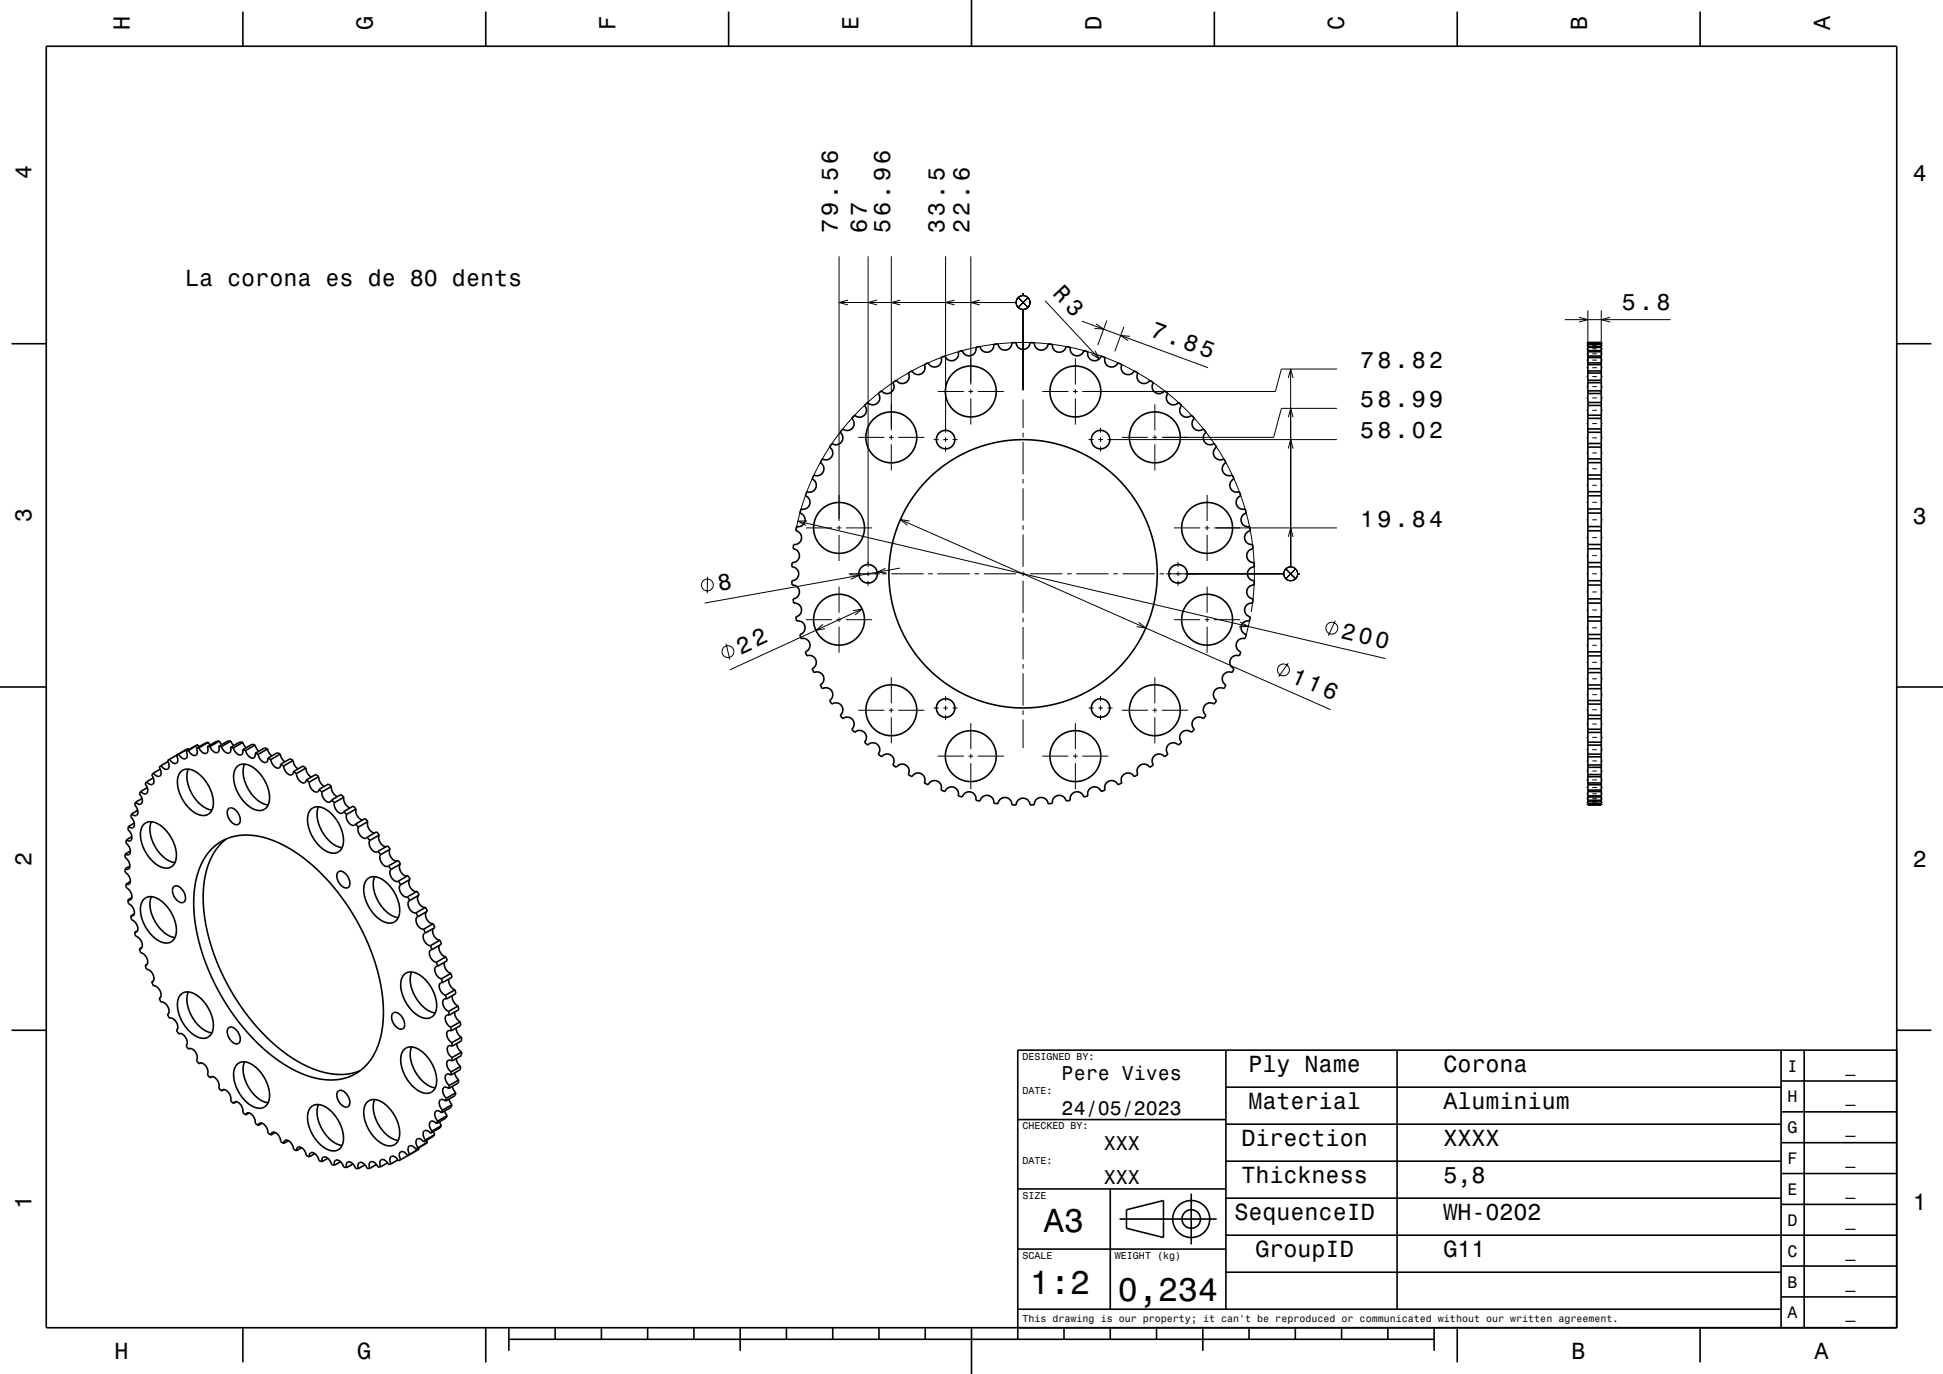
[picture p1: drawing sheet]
<svg xmlns="http://www.w3.org/2000/svg" width="420mm" height="297mm" viewBox="0 0 420 297" stroke-linecap="round" stroke-linejoin="round" font-family="sans-serif">
<g fill="none" stroke="#000" stroke-width=".22">
<path d="M181.4 55.4v57.2M187.6 55.4v67.1M192.7 55.4v37.6M204.4 55.4v38.1M209.8 55.4v27.7M181.4 65.4h38.3M183.3 64.9l-1.9 .5 1.9 .5M189.6 64.9l-2 .5 2 .5M194.6 64.9l-1.9 .5 1.9 .5M206.3 64.9l-1.9 .5 1.9 .5M211.8 64.9l-2 .5 2 .5M220.1 64.3l2.1 2.2"/>
<path d="M221.1 63.4v.5M221.1 66.9v17.4M222.2 64.3l-2.1 2.2M225.9 65l11.7 12.6M232.5 77.5v5.6M233.9 69.4l27.2 10.1M236.7 75.8l.9 1.8-1.7-1.1M236.9 70l1.7 1.2-2-.2M239.3 69.3l-2 5.3M242.9 70.6l-1.9 5.4M244.2 72.7l-2-.2 1.7 1.2M279 79.8v42.7"/>
<path d="M289 79.8h-12l-1.3 4.8h-41.7M338.2 69.1h22.9M341.3 68.6l1.9 .5-1.9 .5M342.9 74.2h.3M342.9 74.6h.3M342.9 75.4h.3M342.9 76.5h.3M342.9 77.8h.3M342.9 79.5h.3M343.2 67.1v11.5M344.2 74.2h1M344.2 74.6h1"/>
<path d="M344.2 75.4h1M344.2 76.5h1M344.2 77.8h1M344.2 79.5h1M346.1 67.1v11.5M346.2 74.2h.2M346.2 74.6h.2M346.2 75.4h.2M346.2 76.5h.2M346.2 77.8h.2M346.2 79.5h.2M348.1 68.6l-2 .5 2 .5"/>
<path d="M185.5 94.5h5.7M192.2 94.5h1M192.7 94v1M192.7 96v5.7M194.2 94.5h5.6M201.8 95h1.1M202.7 84.6h5.7M203.9 95h1M204.4 94.5v1M204.4 96.5v1.1M205.9 95h1.1M209.3 84.6h1.1"/>
<path d="M209.8 84.1v1M209.8 86.1v5.7M211.3 84.6h5.7M221.1 86.3v6.2M221.1 93.5v1M221.1 95.5v7M225.3 84.6h5.7M232 84.6h1M232.5 84.1v1M232.5 86.1v5.7M235.3 95h1.1M237.4 95h1"/>
<path d="M237.9 92.4v1.1M237.9 94.5v1M237.9 96.5v1.1M239.4 95h49.6M242.5 94.5h5.6M249.1 94.5h1M249.6 87.4v5.6M249.6 94v1M249.6 96v5.7M278.5 97l.5-2 .5 2M278.5 90.2l.5-1.9 .5 1.9M278.5 81.7l.5-1.9 .5 1.9"/>
<path d="M289 88.3h-12l-1.7 6.2h-24.2M342.9 81.4h.3M342.9 83.6h.3M342.9 86h.3M342.9 88.7h.3M342.9 91.6h.3M342.9 94.6h.3M342.9 97.9h.3M344.2 81.4h1M344.2 83.6h1M344.2 86h1M344.2 88.7h1"/>
<path d="M344.2 91.6h1M344.2 94.6h1M344.2 97.9h1M346.2 81.4h.2M346.2 83.6h.2M346.2 86h.2M346.2 88.7h.2M346.2 91.6h.2M346.2 94.6h.2M346.2 97.9h.2M172 114.6l1.3-5 1.6-4.4 2-4.4 2.3-4.1 3.1-4.2 3-3.4 3.5-3.2 3.8-2.9 4.2-2.6 4.5-2.3 4.7-1.7 4.8-1.3 4.9-.8 5-.3 5.3 .3 4.2 .6 4.8 1.1 4.8 1.6 4.3 2 4.1 2.4 3.9 2.7 3.5 3.1 3.3 3.5 3.1 3.9 2.7 4.2 2.2 4.5 1.8 4.7 1.3 4.5 .8 5 .3 5-.1 5-.5 4.2M172.5 112.6l127 29.7"/>
<path d="M174.2 114.1h5.7M174.5 112.6h-2l1.7 1M180.9 114.1h1M181.4 113.6v1M181.4 115.6v5.7M182.9 114.1h5.6M194.6 112.3l93 41.1M196.6 112.6l-2-.3 1.6 1.3M221.1 103.5v1M221.1 105.5v7M221.1 113.5v1M221.1 115.5v7"/>
<path d="M253.8 114.1h5.6M260.4 114.1h1M260.9 107v5.6M260.9 113.6v1M260.9 115.6v5.7M262.4 114.1h26.6M278.5 116l.5-1.9 .5 1.9M342.9 101.3h.3M342.9 104.9h.3M342.9 108.6h.3M342.9 112.4h.3M342.9 116.2h.3"/>
<path d="M344.2 101.3h1M344.2 104.9h1M344.2 108.6h1M344.2 112.4h1M344.2 116.2h1M346.2 101.3h.2M346.2 104.9h.2M346.2 108.6h.2M346.2 112.4h.2M346.2 116.2h.2M152.9 124.7v3.5M156.9 139.1l.9 3.5"/>
<path d="M174.2 133.9h5.7M177.9 135l-1.5 1.2 1.9-.3M180.9 133.9h1M181.4 126.8v5.7M181.4 133.5v1M181.4 135.5v5.6M182.9 133.9h5.6M183.5 124h6.7M183.7 124.2l2 .2-1.8 .8M184.4 132l2-.3-1.6 1.2M186.4 131.7l-28.6 13.1M187.6 123.5v1"/>
<path d="M187.6 125.5v1.1M190.7 124h1M191.4 122.8l-1.8 .9 2 .1M192.7 124h7M194.5 122.8l-42.2 7.6M200.6 124h1.1M202.6 124h7M210.7 124h.9M212.7 124h7M220.7 124h1M221.1 123.5v1M221.1 125.5v7"/>
<path d="M221.1 133.5v1M221.1 135.5v7M222.7 124h7M230.6 124h1.1M232.6 124h7M240.7 124h.9M242.7 124h7M246.1 134.5l1.6 1.3-2-.4M250.7 124h1M252 124h25.5M253.8 133.9h5.6M254.6 121.4v1.1"/>
<path d="M254.6 123.5v1M254.6 125.5v1.1M260.4 133.9h1M260.9 126.8v5.7M260.9 133.5v1M260.9 135.5v5.6M262.4 133.9h5.7M268.1 134.5l1.7 .9-2 .1M270.1 134.2l-.8 3.2M277.9 123l2.2 2.1M280.1 123l-2.2 2.1M280.5 124h.5"/>
<path d="M288.6 134.2l-1.5 3.2M342.9 124h.3M342.9 120.1h.3M342.9 128h.3M342.9 131.9h.3M342.9 135.7h.3M342.9 139.5h.3M344.2 124h1M344.2 120.1h1M344.2 128h1M344.2 131.9h1M344.2 135.7h1"/>
<path d="M344.2 139.5h1M346.2 124h.2M346.2 120.1h.2M346.2 128h.2M346.2 131.9h.2M346.2 135.7h.2M346.2 139.5h.2M185.5 153.5h5.7M192.2 153.5h1M192.7 146.4v5.6M192.7 153v1M192.7 155v5.7"/>
<path d="M194.2 153.5h5.6M201.8 153h1.1M203.9 153h1M204.4 150.4v1.1M204.4 152.5v1M204.4 154.5v1.1M205.9 153h1.1M209.8 156.3v5.6M221.1 143.5v1M221.1 145.5v7M221.1 153.5v1M221.1 155.5v6.2"/>
<path d="M232.5 156.3v5.6M235.3 153h1.1M237.4 153h1M237.9 150.4v1.1M237.9 152.5v1M237.9 154.5v1.1M239.4 153h1.1M242.5 153.5h5.6M249.1 153.5h1M249.6 146.4v5.6M249.6 153v1M249.6 155v5.7"/>
<path d="M251.1 153.5h5.7M278.5 143.3l-2.1 3M342.9 143.2h.3M342.9 146.7h.3M342.9 150.2h.3M342.9 153.4h.3M342.9 156.5h.3M342.9 159.4h.3M344.2 143.2h1M344.2 146.7h1M344.2 150.2h1M344.2 153.4h1"/>
<path d="M344.2 156.5h1M344.2 159.4h1M346.2 143.2h.2M346.2 146.7h.2M346.2 150.2h.2M346.2 153.4h.2M346.2 156.5h.2M346.2 159.4h.2M202.7 163.4h5.7M209.3 163.4h1.1M209.8 162.9v1M209.8 164.9v5.7"/>
<path d="M211.3 163.4h5.7M225.3 163.4h5.7M232 163.4h1M232.5 162.9v1M232.5 164.9v5.7M234 163.4h5.6M342.9 162.1h.3M342.9 164.5h.3M342.9 166.7h.3M342.9 168.6h.3M342.9 170.2h.3M342.9 171.6h.3"/>
<path d="M342.9 172.6h.3M342.9 173.4h.3M342.9 173.9h.3M344.2 162.1h1M344.2 164.5h1M344.2 166.7h1M344.2 168.6h1M344.2 170.2h1M344.2 171.6h1M344.2 172.6h1M344.2 173.4h1M344.2 173.9h1"/>
<path d="M346.2 162.1h.2M346.2 164.5h.2M346.2 166.7h.2M346.2 168.6h.2M346.2 170.2h.2M346.2 171.6h.2M346.2 172.6h.2M346.2 173.4h.2M346.2 173.9h.2"/>
<circle cx="221.2" cy="65.4" r="1.5"/>
<circle cx="152.9" cy="126.4" r="1.28"/>
<circle cx="279" cy="124" r="1.5"/>
<circle cx="287.9" cy="135.8" r="1.28"/>
<circle cx="157.4" cy="140.9" r="1.28"/>
<circle cx="277.4" cy="144.8" r="1.28"/>
</g>
<g fill="none" stroke="#000" stroke-width=".35">
<path d="M10 10h400v277h-400zM52.5 2.5v7.5M105 2.5v7.5M157.5 2.5v7.5M210 0v10M262.5 2.5v7.5M315 2.5v7.5M367.5 2.5v7.5M2.5 74.3h7.5M343.2 74.1h2.9v99.9h-2.9zM343.2 78.8h2.9M343.2 78.4h2.9"/>
<path d="M343.2 77.3h2.9M343.2 77h2.9M343.2 75.8h2.9M343.2 76h2.9M343.2 74.9h2.9M343.2 75.1h2.9M343.2 74.4h2.9M343.2 74.3h2.9M343.2 74.1h2.9M410 74.3h7.5M184.7 89.8a1.5 1.5 0 0 0 2.2-.1 1.5 1.5 0 0 0 0-2.1l.7-.6a1.5 1.5 0 0 0 2.1 .2 1.5 1.5 0 0 0 .1-2.1l.8-.6a1.5 1.5 0 0 0 2 .3 1.5 1.5 0 0 0 .4-2.1l.8-.5a1.5 1.5 0 0 0 2 .5 1.5 1.5 0 0 0 .5-2.1l.8-.4a1.5 1.5 0 0 0 2 .6 1.5 1.5 0 0 0 .7-2l.8-.4a1.5 1.5 0 0 0 2 .8 1.5 1.5 0 0 0 .8-1.9l.9-.3a1.5 1.5 0 0 0 1.9 .9 1.5 1.5 0 0 0 .9-1.9l.9-.2a1.5 1.5 0 0 0 1.8 1.1 1.5 1.5 0 0 0 1.1-1.8l1-.2a1.5 1.5 0 0 0 1.7 1.2 1.5 1.5 0 0 0 1.2-1.7l.9-.1a1.5 1.5 0 0 0 1.6 1.4 1.5 1.5 0 0 0 1.4-1.6h1a1.5 1.5 0 0 0 1.4 1.4 1.5 1.5 0 0 0 1.5-1.4h1a1.5 1.5 0 0 0 1.4 1.6 1.5 1.5 0 0 0 1.6-1.4l.9 .1a1.5 1.5 0 0 0 1.2 1.7 1.5 1.5 0 0 0 1.7-1.2l1 .2a1.5 1.5 0 0 0 1.1 1.8 1.5 1.5 0 0 0 1.8-1.1l.9 .2a1.5 1.5 0 0 0 .9 1.9 1.5 1.5 0 0 0 1.9-.9l.9 .3a1.5 1.5 0 0 0 .8 1.9 1.5 1.5 0 0 0 2-.8l.8 .4a1.5 1.5 0 0 0 .7 2 1.5 1.5 0 0 0 2-.6l.8 .4a1.5 1.5 0 0 0 .5 2.1 1.5 1.5 0 0 0 2-.5l.8 .5a1.5 1.5 0 0 0 .4 2.1 1.5 1.5 0 0 0 2-.3l.8 .6a1.5 1.5 0 0 0 .1 2.1 1.5 1.5 0 0 0 2.1-.2l.7 .6a1.5 1.5 0 0 0 0 2.1 1.5 1.5 0 0 0 2.1 .1l.7 .6a1.5 1.5 0 0 0-.2 2.1 1.5 1.5 0 0 0 2.1 .2l.6 .7a1.5 1.5 0 0 0-.3 2.1 1.5 1.5 0 0 0 2.1 .4l.5 .7a1.5 1.5 0 0 0-.5 2.1 1.5 1.5 0 0 0 2 .5l.5 .8a1.5 1.5 0 0 0-.6 2 1.5 1.5 0 0 0 2 .7l.3 .8a1.5 1.5 0 0 0-.7 2 1.5 1.5 0 0 0 1.9 .8l.3 .9a1.5 1.5 0 0 0-.9 1.8 1.5 1.5 0 0 0 1.8 1l.3 .9a1.5 1.5 0 0 0-1.1 1.8 1.5 1.5 0 0 0 1.8 1.1l.2 .9a1.5 1.5 0 0 0-1.2 1.7 1.5 1.5 0 0 0 1.6 1.3l.2 .9a1.5 1.5 0 0 0-1.4 1.6 1.5 1.5 0 0 0 1.6 1.4v.9a1.5 1.5 0 0 0-1.4 1.5 1.5 1.5 0 0 0 1.4 1.5v1a1.5 1.5 0 0 0-1.6 1.3 1.5 1.5 0 0 0 1.4 1.6l-.2 1a1.5 1.5 0 0 0-1.6 1.2 1.5 1.5 0 0 0 1.2 1.7l-.2 .9a1.5 1.5 0 0 0-1.8 1.2 1.5 1.5 0 0 0 1.1 1.8l-.3 .8a1.5 1.5 0 0 0-1.8 1 1.5 1.5 0 0 0 .9 1.9l-.3 .9a1.5 1.5 0 0 0-1.9 .8 1.5 1.5 0 0 0 .7 1.9l-.3 .9a1.5 1.5 0 0 0-2 .7 1.5 1.5 0 0 0 .6 2l-.5 .8a1.5 1.5 0 0 0-2 .5 1.5 1.5 0 0 0 .5 2l-.5 .8a1.5 1.5 0 0 0-2.1 .3 1.5 1.5 0 0 0 .3 2.1l-.6 .7a1.5 1.5 0 0 0-2.1 .2 1.5 1.5 0 0 0 .2 2.1l-.7 .7a1.5 1.5 0 0 0-2.1 0 1.5 1.5 0 0 0 0 2.1l-.7 .7a1.5 1.5 0 0 0-2.1-.2 1.5 1.5 0 0 0-.1 2.1l-.8 .6a1.5 1.5 0 0 0-2-.3 1.5 1.5 0 0 0-.4 2l-.8 .6a1.5 1.5 0 0 0-2-.5 1.5 1.5 0 0 0-.5 2l-.8 .5a1.5 1.5 0 0 0-2-.7 1.5 1.5 0 0 0-.7 2l-.8 .4a1.5 1.5 0 0 0-2-.8 1.5 1.5 0 0 0-.8 2l-.9 .3a1.5 1.5 0 0 0-1.9-.9 1.5 1.5 0 0 0-.9 1.8l-.9 .3a1.5 1.5 0 0 0-1.8-1.1 1.5 1.5 0 0 0-1.1 1.8l-1 .2a1.5 1.5 0 0 0-1.7-1.3 1.5 1.5 0 0 0-1.2 1.7l-.9 .1a1.5 1.5 0 0 0-1.6-1.3 1.5 1.5 0 0 0-1.4 1.6h-1a1.5 1.5 0 0 0-1.5-1.5 1.5 1.5 0 0 0-1.4 1.5h-1a1.5 1.5 0 0 0-1.4-1.6 1.5 1.5 0 0 0-1.6 1.3l-.9-.1a1.5 1.5 0 0 0-1.2-1.7 1.5 1.5 0 0 0-1.7 1.3l-1-.2a1.5 1.5 0 0 0-1.1-1.8 1.5 1.5 0 0 0-1.8 1.1l-.9-.3a1.5 1.5 0 0 0-.9-1.8 1.5 1.5 0 0 0-1.9 .9l-.9-.3a1.5 1.5 0 0 0-.8-2 1.5 1.5 0 0 0-2 .8l-.8-.4a1.5 1.5 0 0 0-.7-2 1.5 1.5 0 0 0-2 .7l-.8-.5a1.5 1.5 0 0 0-.5-2 1.5 1.5 0 0 0-2 .5l-.8-.6a1.5 1.5 0 0 0-.4-2 1.5 1.5 0 0 0-2 .3l-.8-.6a1.5 1.5 0 0 0-.1-2.1 1.5 1.5 0 0 0-2.1 .2l-.7-.7a1.5 1.5 0 0 0 0-2.1 1.5 1.5 0 0 0-2.2 0l-.6-.7a1.5 1.5 0 0 0 .2-2.1 1.5 1.5 0 0 0-2.1-.2l-.6-.7a1.5 1.5 0 0 0 .3-2.1 1.5 1.5 0 0 0-2.1-.3l-.5-.8a1.5 1.5 0 0 0 .5-2 1.5 1.5 0 0 0-2-.5l-.5-.8a1.5 1.5 0 0 0 .6-2 1.5 1.5 0 0 0-2-.7l-.3-.9a1.5 1.5 0 0 0 .7-1.9 1.5 1.5 0 0 0-1.9-.8l-.3-.9a1.5 1.5 0 0 0 .9-1.9 1.5 1.5 0 0 0-1.8-1l-.3-.8a1.5 1.5 0 0 0 1.1-1.8 1.5 1.5 0 0 0-1.8-1.2l-.2-.9a1.5 1.5 0 0 0 1.2-1.7 1.5 1.5 0 0 0-1.6-1.2l-.2-1a1.5 1.5 0 0 0 1.4-1.6 1.5 1.5 0 0 0-1.6-1.3v-1a1.5 1.5 0 0 0 1.5-1.5 1.5 1.5 0 0 0-1.5-1.5v-.9a1.5 1.5 0 0 0 1.6-1.4 1.5 1.5 0 0 0-1.4-1.6l.2-.9a1.5 1.5 0 0 0 1.6-1.3 1.5 1.5 0 0 0-1.2-1.7l.2-.9a1.5 1.5 0 0 0 1.8-1.1 1.5 1.5 0 0 0-1.1-1.8l.3-.9a1.5 1.5 0 0 0 1.8-1 1.5 1.5 0 0 0-.9-1.8l.3-.9a1.5 1.5 0 0 0 1.9-.8 1.5 1.5 0 0 0-.7-2l.3-.8a1.5 1.5 0 0 0 2-.7 1.5 1.5 0 0 0-.6-2l.5-.8a1.5 1.5 0 0 0 2-.5 1.5 1.5 0 0 0-.5-2.1l.5-.7a1.5 1.5 0 0 0 2.1-.4 1.5 1.5 0 0 0-.3-2.1l.6-.7a1.5 1.5 0 0 0 2.1-.2 1.5 1.5 0 0 0-.2-2.1zM343.2 99.2h2.9"/>
<path d="M343.2 95.9h2.9M343.2 96.6h2.9M343.2 93.4h2.9M343.2 92.7h2.9M343.2 90.4h2.9M343.2 89.8h2.9M343.2 87.6h2.9M343.2 87h2.9M343.2 85.1h2.9M343.2 84.5h2.9M343.2 82.7h2.9M343.2 82.2h2.9"/>
<path d="M343.2 80.6h2.9M343.2 80.2h2.9M343.2 117.7h2.9M343.2 118.6h2.9M343.2 114.7h2.9M343.2 113.8h2.9M343.2 110.9h2.9M343.2 110h2.9M343.2 106.3h2.9M343.2 107.2h2.9M343.2 102.7h2.9M343.2 103.5h2.9"/>
<path d="M343.2 100h2.9M343.2 138h2.9M343.2 137.2h2.9M343.2 133.3h2.9M343.2 134.2h2.9M343.2 129.4h2.9M343.2 130.4h2.9M343.2 126.5h2.9M343.2 125.5h2.9M343.2 122.5h2.9M343.2 121.6h2.9M0 148.5h10"/>
<path d="M343.2 157.6h2.9M343.2 158.3h2.9M343.2 154.6h2.9M343.2 155.3h2.9M343.2 151.4h2.9M343.2 152.2h2.9M343.2 148.1h2.9M343.2 148.9h2.9M343.2 145.4h2.9M343.2 144.5h2.9M343.2 141.8h2.9M343.2 140.9h2.9"/>
<path d="M410 148.5h10M27.8 178.7a.8 .8 0 0 0 .3 1.2 1.16 1.16 0 0 1-.1 1.9l-.7-.2M28.4 175.9l-.1 .7a1.65 1.65 0 0 1 .4 2.3h-.4l-.5-.2M29 177.9l-1.2 .8M29.3 173.4l-.2 .6a1.56 1.56 0 0 1 .3 2.3h-.4l-.6-.4M29.8 175.2l-1.4 .7M30.4 171.1l-.3 .5a1.6 1.6 0 0 1 .4 2.2h-.7l-.5-.4M30.7 172.6l-1.4 .8M31.1 178.1a2.88 2.88 0 0 1 3.8 .5 7.9 7.9 0 0 1 3 7.6 2.28 2.28 0 0 1-3.6 .9 8 8 0 0 1-3.7-8zM31.7 169l-.3 .5a1.3 1.3 0 0 1 0 2.1l-.5-.1-.5-.4M31.8 170.3l-1.4 .8M32.7 177.6a7.5 7.5 0 0 0 2.5 7.5 4.7 4.7 0 0 0 2.6 1.4"/>
<path d="M33.1 168.1l-1.4 .9M33.2 167.1l-.4 .4a1.35 1.35 0 0 1 .1 2.1l-.7-.2-.5-.4M34.6 166.3l-1.4 .8M34.8 165.5l-.4 .4a1.26 1.26 0 0 1-.1 1.9l-.5-.1-.6-.6M36.3 164.6l-1.5 .9M36.6 164.1l-.4 .3a1.28 1.28 0 0 1-.1 1.9 1.4 1.4 0 0 1-1.3-.8M38.1 163.3a1.04 1.04 0 0 1-.3 1.7l-.7-.3-.5-.6M38.6 163l-.5 .3M38.7 162.9l-2.1 1.2M39.1 166.8a2.97 2.97 0 0 1 4 .6 7.9 7.9 0 0 1 2.8 7.4 2.27 2.27 0 0 1-3.6 1 8.1 8.1 0 0 1-3.8-8zM40.2 162.4a1.04 1.04 0 0 1-.3 1.6 1.69 1.69 0 0 1-1.3-1M40.7 161.8l-2.6 1.5"/>
<path d="M40.7 161.8l.1 .2M40.7 161.8l-2.1 1.2M40.7 166.3a7.3 7.3 0 0 0 2.1 7.1 5 5 0 0 0 3 1.7M40.7 162.2l-.5 .2M42.5 161.7a.93 .93 0 0 1-.5 1.6 1.83 1.83 0 0 1-1.3-1.1M42.8 161l.2 .4M42.8 161l-2.6 1.4M42.8 161l-2.1 1.2M43 161.6l-.5 .1M44.8 161.4a.87 .87 0 0 1 .2 .9 .87 .87 0 0 1-.8 .6 2.01 2.01 0 0 1-1.2-1.3M45.1 160.5l.3 .6M45.1 160.5l-.6 .1-2 1.1"/>
<path d="M45.1 160.5l-2.1 1.1M45.4 161.4h-.6M47.3 161.3l.6 .1M47.3 161.3a.8 .8 0 0 1 .1 1 .8 .8 0 0 1-.8 .4 2.14 2.14 0 0 1-1.2-1.3M47.4 160.2l.5 .8M47.4 160.2h-.5l-2.1 1.2M47.4 160.2l-2 1.2M47.9 161.4a1.45 1.45 0 0 0 1.8 1.3l.2-.5-.1-.6M49.4 174.8l.1-.1a2.1 2.1 0 0 1 2.4 2 1.04 1.04 0 0 1-.8 1.6 2.66 2.66 0 0 1-1.8-3.4zM49.8 161.6l.6 .1M49.9 160.2l.6 1M49.9 160.2h-.6l-2 1.1"/>
<path d="M49.9 160.2l-2 1.2M50.4 161.7a1.65 1.65 0 0 0 1.8 1.4l.3-.3v-.7M51.3 165.7a2.95 2.95 0 0 1 3.9 .6 7.9 7.9 0 0 1 2.9 7.5 2.27 2.27 0 0 1-3.7 .9 8 8 0 0 1-3.7-8.1zM52.5 162.1l.6 .1M52.5 160.5l.7 1.1M52.5 160.5l-.6-.1-2.1 1.2M52.5 160.5l-2.1 1.2M52.9 165.2a7.3 7.3 0 0 0 2.1 7.1 5 5 0 0 0 3 1.7M53.1 162.2a1.71 1.71 0 0 0 1.8 1.6l.2-.4 .1-.6M55.1 161l.3 .7 .5 .7M55.1 161l-.6-.1-2 1.2M55.1 161l-2 1.2"/>
<path d="M55.2 162.8l.6 .3M55.8 163.1a1.69 1.69 0 0 0 1.8 1.7l.3-.4v-.5M57.8 161.9a2.42 2.42 0 0 0 .9 1.5M57.8 161.9l-.6-.2-2 1.1M57.8 161.9l-2 1.2M57.9 163.9l.6 .3M58.5 164.2a1.74 1.74 0 0 0 1.8 1.8l.3-.4 .1-.4M60.6 163l-.7-.3-2 1.2M60.6 163a2.4 2.4 0 0 0 1 1.7M60.6 163l-2.1 1.2M60.7 165.2l.6 .4M61.3 165.6a1.78 1.78 0 0 0 1.8 1.8l.3-.6"/>
<path d="M63.4 164.4a2.32 2.32 0 0 0 1 1.8M63.4 164.4l-.7-.4-2 1.2M63.4 164.4l-2.1 1.2M63.4 166.8l.7 .4M64.1 167.2a1.82 1.82 0 0 0 1.8 2l.3-.6M66.1 166a2.29 2.29 0 0 0 1.2 2M66.1 166l-.6-.4-2.1 1.2M66.1 166l-2 1.2M66.2 168.6l.7 .5M66.9 169.1a1.98 1.98 0 0 0 1.6 2.1l.3-.1 .2-.4M67.3 174.9a2.99 2.99 0 0 1 4 .7 7.9 7.9 0 0 1 2.7 7.4 2.27 2.27 0 0 1-3.6 .9 8.1 8.1 0 0 1-3.8-7.9zM68.8 174.4a7.5 7.5 0 0 0 2.5 7.5 4.7 4.7 0 0 0 2.6 1.3"/>
<path d="M68.9 167.9a2.24 2.24 0 0 0 1.2 2.1M68.9 167.9l-.6-.5-2.1 1.2M68.9 167.9l-2 1.2M69 170.7l.6 .5M69.6 171.2a1.83 1.83 0 0 0 1.8 2.1l.3-.4M71.6 170a2.18 2.18 0 0 0 1.3 2.2M71.6 170l-.6-.5-2 1.2M71.6 170l-2 1.2M71.7 172.9l.6 .6M72.3 173.5a1.84 1.84 0 0 0 1.7 2.3l.3-.4M74.3 175.4l.6 .6M74.3 172.3a2.12 2.12 0 0 0 1.4 2.3"/>
<path d="M74.3 172.3l-.6-.5-2 1.1M74.3 172.3l-2 1.2M74.9 176a1.89 1.89 0 0 0 1.7 2.4l.3-.3M76.9 178.1l.6 .7M77 174.9a2.06 2.06 0 0 0 1.4 2.3M77 174.9l-.6-.7-2.1 1.2M77 174.9l-2.1 1.1M77.5 178.8a1.93 1.93 0 0 0 1.6 2.4l.3-.2M79.5 177.6a1.99 1.99 0 0 0 1.5 2.5M79.5 177.6l-.6-.7-2 1.2M79.5 177.6l-2 1.2M343.2 174h2.9"/>
<path d="M343.2 173.7h2.9M343.2 173.6h2.9M343.2 173.2h2.9M343.2 173h2.9M343.2 172.3h2.9M343.2 172h2.9M343.2 171.1h2.9M343.2 170.8h2.9M343.2 169.6h2.9M343.2 169.2h2.9M343.2 167.9h2.9M343.2 167.4h2.9"/>
<path d="M343.2 165.9h2.9M343.2 165.3h2.9M343.2 163.6h2.9M343.2 163h2.9M343.2 160.4h2.9M343.2 161.1h2.9M27 187.8l.1 .8a1.97 1.97 0 0 1 .9 2.4l-.3 .2-.5-.1M27.1 184.6a.85 .85 0 0 0 .5 1.2 1.39 1.39 0 0 1 .1 2.1l-.7-.1M27.2 191.1a.86 .86 0 0 0 .6 1.2 1.54 1.54 0 0 1 .3 2.2h-.5M27.3 181.6l-.1 .7a1.76 1.76 0 0 1 .7 2.4l-.8-.1M27.6 194.5l.2 .8a1.99 1.99 0 0 1 1.1 2.6l-.6 .1M28.1 187.2l-1.1 .6"/>
<path d="M28.2 190.5l-1 .6M28.2 184l-1.1 .6M28.3 198l.1 .4a.58 .58 0 0 0 .6 .7 1.75 1.75 0 0 1 .5 2.4h-.4M28.5 194l-.9 .5M28.5 180.9l-1.2 .7M29 197.6l-.7 .4M31.1 194.3a2.83 2.83 0 0 1 3.8 .5 7.9 7.9 0 0 1 3 7.6 2.29 2.29 0 0 1-3.7 .9 8 8 0 0 1-3.6-8.1zM32.7 193.8a7.4 7.4 0 0 0 2.4 7.4 4.8 4.8 0 0 0 2.7 1.5M37.6 191.7a1.53 1.53 0 0 1 2 .9l.3 .5a1.35 1.35 0 0 1-.5 2 2.51 2.51 0 0 1-1.8-3.4zM45.9 183.3l1.4-1.1 1.3-.7 1.5-.6 1.9-.3 1.5-.1 2.1 .2 1.9 .5 2.3 .8 2.1 1 2.1 1.3 4.2 3.3 3.7 3.9 3.6 4.8 2.8 5 2.4 5.6 1.4 5 .7 5.3 .1 2.2-.2 2.6-.4 2-.6 2-.8 1.8-1 1.6-1.2 1.3-1.3 1.1-1.5 .8-1.4 .5-1.6 .3h-1.7l-1.8-.1-2-.5-3.8-1.5-3.8-2.3-3.6-3-3.9-4.2-3-4.2-2.8-4.7-2.1-5-1.6-5-.8-5.1-.1-4.3 .3-2.3 .4-1.9 1.3-3.3 .9-1.4zM48.9 181.3l-1.2 1.1-1 1.3-.8 1.3-.8 1.8-.9 3.7-.3 2.3v2.4l.6 4.6 1.2 4.9 1.9 4.8 2.4 4.9 2.9 4.3 3.3 4 3.8 3.7 3.9 2.7 3.7 1.9 2 .7 1.9 .4 3.4 .1 1.6-.3 1.4-.5M73.1 188.5a1.56 1.56 0 0 1 2.1 1l.2 .4a1.41 1.41 0 0 1-.3 2 2.47 2.47 0 0 1-2-3.4z"/>
<path d="M79.4 181l.5 .7M79.4 190a2.97 2.97 0 0 1 4 .6 7.9 7.9 0 0 1 2.8 7.5 2.27 2.27 0 0 1-3.7 .9 8 8 0 0 1-3.7-8.1zM79.9 181.7a1.86 1.86 0 0 0 1.6 2.5l.2-.2M81 189.5a7.3 7.3 0 0 0 2.1 7.2 4.9 4.9 0 0 0 3 1.6M81.7 184l.6 .7M82 180.5a1.93 1.93 0 0 0 1.5 2.5M82 180.5l-.6-.7-2 1.2M82 180.5l-2.1 1.2M82.3 184.7a1.86 1.86 0 0 0 1.5 2.6l.2-.1M84 187.2l.5 .7M84.3 183.6a1.87 1.87 0 0 0 1.5 2.5M84.3 183.6l-.5-.8-2.1 1.2"/>
<path d="M84.3 183.6l-2 1.1M84.5 187.9a1.77 1.77 0 0 0 1.6 2.6M86.1 190.5l.5 .7M86.6 186.7a1.8 1.8 0 0 0 1.5 2.6M86.6 186.7l-.5-.7-2.1 1.2M86.6 186.7l-2.1 1.2M86.6 191.2a1.74 1.74 0 0 0 1.5 2.6M88.1 193.8l.5 .9M88.6 194.7a1.66 1.66 0 0 0 .6 2.5l.7 .1M88.7 190.1a1.75 1.75 0 0 0 1.5 2.6M88.7 190.1l-.5-.8-2.1 1.2M88.7 190.1l-2.1 1.1"/>
<path d="M89.9 197.3l.4 .8M90.2 192.7l.4 .8-2 1.2M90.2 192.7l-2.1 1.1M90.3 198.1a1.37 1.37 0 0 0 .1 2.1l.5 .5 .7 .1M90.5 193.5a1.8 1.8 0 0 0 1.5 2.6M92 196.1l.4 .9-2.1 1.1M92 196.1l-2.1 1.2M92.2 197.1a1.86 1.86 0 0 0 1.4 2.6M93.6 199.7l.4 .8-2 1.2M93.6 199.7l-2 1.1M29.1 201.5l.2 .9a1.95 1.95 0 0 1 1.3 2.5l-.5 .2M29.8 201.2l-.7 .3"/>
<path d="M30.1 205.1l.3 .9a1.93 1.93 0 0 1 1.3 2.5l-.3 .2M30.7 204.8l-.6 .3M31.4 208.7l.3 .8a1.91 1.91 0 0 1 1.4 2.6l-.3 .2M31.8 208.4l-.4 .3M32.8 212.3l.4 .8a1.79 1.79 0 0 1 1.3 2.7h-.1M33.1 212.1l-.3 .2M34.4 215.8l.4 .8a1.84 1.84 0 0 1 1.6 2.6l-.2 .1a.81 .81 0 0 0 1 .8 1.86 1.86 0 0 1 .9 2.6l.5 .8M34.6 215.7l-.2 .1M39.1 214.9a2.96 2.96 0 0 1 4 .6 7.9 7.9 0 0 1 2.8 7.5 2.28 2.28 0 0 1-3.6 .9 8.1 8.1 0 0 1-3.8-7.9zM40.7 214.4a7.4 7.4 0 0 0 2.4 7.4 4.8 4.8 0 0 0 2.7 1.5M84.9 219a1.64 1.64 0 0 1 2.2 1.1l.3 .9a.99 .99 0 0 1-.3 1.4 .99 .99 0 0 1-1.4-.4 2.42 2.42 0 0 1-.8-3zM87.3 210.7a2.71 2.71 0 0 1 3.8 .3 7.9 7.9 0 0 1 3.1 7.7 2.27 2.27 0 0 1-3.7 .9 8 8 0 0 1-3.7-8.1z"/>
<path d="M89 210.1a7.5 7.5 0 0 0 2.4 7.5 4.7 4.7 0 0 0 2.7 1.3M91.6 200.8l.4 .9M92 201.7a1.18 1.18 0 0 0-.2 1.9 1.48 1.48 0 0 0 1.3 .8M93.1 204.4l.3 .9M93.4 205.3a.93 .93 0 0 0-.4 1.4 1.9 1.9 0 0 0 1.3 1.3M93.7 200.7a1.94 1.94 0 0 0 1.4 2.5M94.3 208l.3 .8M94.6 208.8a.79 .79 0 0 0-.5 1.3 2.01 2.01 0 0 0 1.3 1.5M95 204.3a2 2 0 0 0 1.4 2.5M95.1 203.2l.3 .9-2 1.2M95.1 203.2l-2 1.2M95.4 211.6l.3 .8"/>
<path d="M95.7 212.4a.78 .78 0 0 0-.8 .4 .78 .78 0 0 0 .1 .9 2.15 2.15 0 0 0 1.3 1.4M96.1 208a2.07 2.07 0 0 0 1.4 2.4M96.3 215.1l.2 .9M96.4 206.8l.3 .9-2.1 1.1M96.4 206.8l-2.1 1.2M96.5 216a.75 .75 0 0 0-.8 .3 .75 .75 0 0 0 .1 .9 2.2 2.2 0 0 0 1.2 1.4M97 218.6l.1 .8M97 211.6a2.13 2.13 0 0 0 1.4 2.3M97.1 219.4a.75 .75 0 0 0-.8 .3 .75 .75 0 0 0 0 .9 2.24 2.24 0 0 0 1.1 1.4M97.5 210.4l.2 .8-2 1.2M97.5 210.4l-2.1 1.2M97.8 215.2a2.19 2.19 0 0 0 1.2 2.2"/>
<path d="M98.3 218.8a2.24 2.24 0 0 0 1.2 2.1M98.4 213.9l.1 .9-2 1.2M98.4 213.9l-2.1 1.2M99 217.4l.2 .9-2.1 1.1M99 217.4l-2 1.2M2.5 222.7h7.5M38.6 223.5a1.32 1.32 0 0 1 1.7 1 1.3 1.3 0 0 1-.1 1.5l.5 .8M38.7 223.4l-.1 .1M40.7 226.8a1.35 1.35 0 0 1 1.8 1.1l.1 .9-.1 .4 .5 .7M41 226.7l-.3 .1M43 229.9a1.09 1.09 0 0 1 1.6 .8 1.58 1.58 0 0 1 .2 1.6l.6 .7M43.3 229.8l-.3 .1"/>
<path d="M45.4 233a.92 .92 0 0 1 1.5 .3 1.91 1.91 0 0 1 .4 1.9l.6 .6M45.8 232.7l-.4 .3M47.9 235.8a.73 .73 0 0 1 1.2 .1 2.07 2.07 0 0 1 .7 2l.6 .6M48.4 235.5l-.5 .3M49.4 222.2a1.53 1.53 0 0 1 2.1 1l.2 .4a1.38 1.38 0 0 1-.4 2 2.49 2.49 0 0 1-1.9-3.4zM50.4 238.5a.77 .77 0 0 1 .8-.4 .77 .77 0 0 1 .6 .5 2.15 2.15 0 0 1 .7 1.8l.6 .6M51.1 238.1l-.7 .4M51.3 230a2.83 2.83 0 0 1 3.8 .5 7.9 7.9 0 0 1 3 7.6 2.29 2.29 0 0 1-3.7 .9 8.1 8.1 0 0 1-3.7-7.9zM52.9 229.5a7.3 7.3 0 0 0 2 7.1 5.2 5.2 0 0 0 3.1 1.8M67.3 239.3a2.84 2.84 0 0 1 3.7 .4 7.9 7.9 0 0 1 3 7.7 2.28 2.28 0 0 1-3.6 .9 8.1 8.1 0 0 1-3.8-8zM68.8 238.8a7.5 7.5 0 0 0 2.4 7.4 4.8 4.8 0 0 0 2.7 1.4M73.1 235.9a1.53 1.53 0 0 1 2.1 .9l.2 .5a1.41 1.41 0 0 1-.3 2 2.46 2.46 0 0 1-2-3.4z"/>
<path d="M79.4 238.2a2.96 2.96 0 0 1 4 .6 7.9 7.9 0 0 1 2.8 7.5 2.27 2.27 0 0 1-3.7 .9 8 8 0 0 1-3.7-8.1zM81 237.7a7.3 7.3 0 0 0 2.1 7.1 5 5 0 0 0 3 1.7M87.4 226.8a2.82 2.82 0 0 1 3.8 .5 7.9 7.9 0 0 1 3 7.6 2.27 2.27 0 0 1-3.7 .9 8 8 0 0 1-3.7-8.1zM89 226.3a7.5 7.5 0 0 0 2.4 7.5 4.7 4.7 0 0 0 2.7 1.3M95.7 240l-.3 .5M96.3 238a.79 .79 0 0 0-1.1-.3 .79 .79 0 0 0-.2 1.2l.7 1.1M96.5 237.4l-.2 .6M97 235.3a.77 .77 0 0 0-1.1-.2 .77 .77 0 0 0-.1 1.1l.7 1.2M97 237.6l.7 1.2M97.1 234.6l-.1 .7M97.4 232.4a.71 .71 0 0 0-.9-.1 .71 .71 0 0 0-.2 .9l.3 .9 .5 .5M97.4 222l.1 .8"/>
<path d="M97.5 231.7l-.1 .7M97.5 222.8a.68 .68 0 0 0-.8 .1 .68 .68 0 0 0-.1 .9 2.35 2.35 0 0 0 1.1 1.6M97.7 229.3a.7 .7 0 0 0-.9 0 .7 .7 0 0 0-.2 .9 2.42 2.42 0 0 0 .9 1.5M97.7 225.4v.8M97.7 238.8l-.2 .6-2.1 1.1M97.7 238.8l-2 1.2M97.7 228.6v.7M97.7 226.2a.69 .69 0 0 0-.9 0 .69 .69 0 0 0-.1 .8 2.39 2.39 0 0 0 1 1.6M97.8 234.8l.2 .7 .5 .7M98.3 231.9a2.46 2.46 0 0 0 .9 1.5M98.5 236.2l-.1 .6-2.1 1.2M98.5 236.2l-2 1.2"/>
<path d="M98.6 228.8a2.4 2.4 0 0 0 1 1.7M98.6 222.2a2.29 2.29 0 0 0 1.1 2M98.7 225.6a2.34 2.34 0 0 0 1.1 1.8M99.2 233.4l-.2 .7-2 1.2M99.2 233.4l-2.1 1.2M99.5 220.9l.1 .8-2.1 1.1M99.5 220.9l-2.1 1.1M99.6 230.5l-.1 .7-2.1 1.2M99.6 230.5l-2.1 1.2M99.7 224.2l.1 .8-2.1 1.2M99.7 224.2l-2 1.2M99.8 227.4l-.1 .8-2 1.1"/>
<path d="M99.8 227.4l-2.1 1.2M265 235h120M265 227v56M302 227v56M385 233.7h25M385 227v60M390 227v60M410 222.7h7.5M410 227h-190v62.5M53.1 241a.71 .71 0 0 1 .6-.5 .71 .71 0 0 1 .7 .4 2.24 2.24 0 0 1 .8 1.9l.6 .5M53.9 240.6l-.8 .4M55.8 243.3a.75 .75 0 0 1 .7-.6 .75 .75 0 0 1 .7 .5 2.24 2.24 0 0 1 .7 1.7l.6 .4"/>
<path d="M56.7 242.8l-.9 .5M58.5 245.3a.72 .72 0 0 1 .6-.6 .72 .72 0 0 1 .8 .4 2.37 2.37 0 0 1 .8 1.7l.6 .4M59.5 244.8l-1 .5M61.3 247.2a.7 .7 0 0 1 .5-.8 .7 .7 0 0 1 .8 .3 2.4 2.4 0 0 1 .8 1.7l.7 .3M62.4 246.6l-1.1 .6M64.1 248.7a.73 .73 0 0 1 .5-.8 .73 .73 0 0 1 .9 .4l.6 1a.82 .82 0 0 0 .8 .8M65.2 248.1l-1.1 .6M66.9 250.1a.72 .72 0 0 1 .3-.9 .72 .72 0 0 1 1 .2l.6 1a.77 .77 0 0 0 .8 .7M68.1 249.4l-1.2 .7M69.6 251.1a.76 .76 0 0 1 .4-1 .76 .76 0 0 1 1 .4l.5 .8a.71 .71 0 0 0 .8 .6M70.9 250.4l-1.3 .7M72.3 251.9a.75 .75 0 0 1 .2-1.1 .75 .75 0 0 1 1.1 .3l.7 1.2 .6 .1"/>
<path d="M73.6 251.1l-1.3 .8M74.9 252.4a.79 .79 0 0 1 .2-1.2 .79 .79 0 0 1 1.1 .3l.7 1.1h.6M76.3 251.6l-1.4 .8M78.9 251.8l-1.4 .8M79.9 252.5l-.5 .1a1.39 1.39 0 0 0-1.8-1.2l-.2 .5 .1 .7M81.4 251.7l-1.5 .8M82.3 252.2l-.6 .1a1.32 1.32 0 0 0-1.7-1.1l-.2 .5 .1 .8M83.8 251.4l-1.5 .8M84.5 251.6l-.5 .2a1.25 1.25 0 0 0-1.7-1 1.37 1.37 0 0 0 0 1.4M86 250.7l-1.5 .9M86.6 250.7l-.5 .2a1.25 1.25 0 0 0-1.6-.8 1.42 1.42 0 0 0 0 1.5M88.1 249.8a1.18 1.18 0 0 0-1.6-.7 1.45 1.45 0 0 0 .1 1.6"/>
<path d="M88.1 249.8l-1.5 .9M88.6 249.5l-.5 .3M89.9 248.5a1.03 1.03 0 0 0-1.6-.6 1.75 1.75 0 0 0 .3 1.6M90.3 248.1l-.4 .4M90.5 248.1l.1 .2M90.6 248.3l-2.5 1.5M90.6 248.3l-2 1.2M91.6 246.8a.96 .96 0 0 0-1.6-.4 1.76 1.76 0 0 0 .3 1.7M92 246.4l-.4 .4M92.2 246.5l.2 .4M92.4 246.9l-2.5 1.6M92.4 246.9l-2.1 1.2"/>
<path d="M93.1 245a.86 .86 0 0 0-.8-.6 .86 .86 0 0 0-.8 .4 2.04 2.04 0 0 0 .5 1.6M93.4 244.5l-.3 .5M93.7 244.6l.3 .6M94 245.2l-.4 .4-2 1.2M94 245.2l-2 1.2M94.3 242.9a.81 .81 0 0 0-.7-.6 .81 .81 0 0 0-.7 .5 2.06 2.06 0 0 0 .5 1.7M94.6 242.3l-.3 .6M95 242.5l.4 .8M95.4 243.3l-.3 .5-2 1.2M95.4 240.5a.8 .8 0 0 0-1.1-.3 .8 .8 0 0 0-.2 1.1l.5 1M95.4 243.3l-2 1.2M96.1 240.2l.6 1"/>
<path d="M96.7 241.2l-.3 .5-2.1 1.2M96.7 241.2l-2.1 1.1M220 257h45M220 242h45M240 257v26M257.5 258v11M265 259h120M265 251h120M265 243h120M385 253.7h25M385 247h25M385 240.3h25"/>
<path d="M220 270h45M242 263.5h21M243.5 261.5l8-2v8l-8-2zM265 275h120M265 267h145M385 273.7h25M385 260.3h25M52.5 287v7.5M105 287v7.5M110 289.5h200M110 287v5M120 287v2.5"/>
<path d="M130 287v2.5M140 287v2.5M150 287v2.5M160 287v5M170 287v2.5M180 287v2.5M190 287v2.5M200 287v2.5M210 287v10M220 283h165M230 287v2.5M240 287v2.5"/>
<path d="M250 287v2.5M260 287v5M270 287v2.5M280 287v2.5M290 287v2.5M300 287v2.5M310 287v5M315 287v7.5M367.5 287v7.5M385 280.3h25"/>
<circle cx="192.7" cy="94.5" r="5.5"/>
<circle cx="204.4" cy="95" r="2"/>
<circle cx="209.8" cy="84.6" r="5.5"/>
<circle cx="232.5" cy="84.6" r="5.5"/>
<circle cx="237.9" cy="95" r="2"/>
<circle cx="249.6" cy="94.5" r="5.5"/>
<circle cx="181.4" cy="114.1" r="5.5"/>
<circle cx="260.9" cy="114.1" r="5.5"/>
<circle cx="181.4" cy="133.9" r="5.5"/>
<circle cx="187.6" cy="124" r="2"/>
<circle cx="221.2" cy="124" r="29"/>
<circle cx="254.6" cy="124" r="2"/>
<circle cx="260.9" cy="134" r="5.5"/>
<circle cx="192.7" cy="153.5" r="5.5"/>
<circle cx="204.4" cy="153" r="2"/>
<circle cx="237.9" cy="153" r="2"/>
<circle cx="249.6" cy="153.5" r="5.5"/>
<circle cx="209.8" cy="163.4" r="5.5"/>
<circle cx="232.5" cy="163.4" r="5.5"/>
<circle cx="257.5" cy="263.5" r="2"/>
<circle cx="257.5" cy="263.5" r="4"/>
</g>
<g font-size="7.2">
<text x="225.7" y="266.3">A3</text>
<text x="222.6" y="279.7">1:2</text>
<text x="241.7" y="281.3">0,234</text>
</g>
<g font-size="5.1">
<text x="248.5" y="72.7" transform="rotate(20 248.5 72.7)">7.85</text>
<text x="160.2" y="141.5" transform="rotate(-25 160.2 141.5)">22</text>
</g>
<g font-size="5">
<text x="28.1" y="6.5" transform="rotate(-90 28.1 6.5)">H</text>
<text x="80.6" y="6.5" transform="rotate(-90 80.6 6.5)">G</text>
<text x="133.1" y="6.5" transform="rotate(-90 133.1 6.5)">F</text>
<text x="185.6" y="6.5" transform="rotate(-90 185.6 6.5)">E</text>
<text x="238.1" y="6.5" transform="rotate(-90 238.1 6.5)">D</text>
<text x="290.6" y="6.5" transform="rotate(-90 290.6 6.5)">C</text>
<text x="343.1" y="6.5" transform="rotate(-90 343.1 6.5)">B</text>
<text x="395.6" y="6.5" transform="rotate(-90 395.6 6.5)">A</text>
<text x="6.8" y="38.7" transform="rotate(-90 6.8 38.7)">4</text>
<text x="413.5" y="39">4</text>
<text x="181.1" y="50.4" transform="rotate(-90 181.1 50.4)">79.56</text>
<text x="187.4" y="50.4" transform="rotate(-90 187.4 50.4)">67</text>
<text x="192.4" y="50.4" transform="rotate(-90 192.4 50.4)">56.96</text>
<text x="204.1" y="50.4" transform="rotate(-90 204.1 50.4)">33.5</text>
<text x="209.6" y="50.4" transform="rotate(-90 209.6 50.4)">22.6</text>
<text x="40" y="61.9">La corona es de 80 dents</text>
<text x="227.4" y="63.6" transform="rotate(47 227.4 63.6)">R 3</text>
<text x="350.6" y="67.1">5.8</text>
<text x="294" y="79.5">78.82</text>
<text x="294" y="88">58.99</text>
<text x="294" y="94.8">58.02</text>
<text x="6.8" y="112.9" transform="rotate(-90 6.8 112.9)">3</text>
<text x="294" y="113.9">19.84</text>
<text x="413.5" y="113.2">3</text>
<text x="155.5" y="127.8" transform="rotate(-10 155.5 127.8)">8</text>
<text x="289.7" y="138" transform="rotate(13 289.7 138)">200</text>
<text x="278.8" y="147.3" transform="rotate(24 278.8 147.3)">116</text>
<text x="6.8" y="187.1" transform="rotate(-90 6.8 187.1)">2</text>
<text x="413.5" y="187.4">2</text>
<text x="269.9" y="231.8">Ply Name</text>
<text x="312" y="231.8">Corona</text>
<text x="269.9" y="239.8">Material</text>
<text x="312" y="239.8">Aluminium</text>
<text x="268.3" y="247.8">Direction</text>
<text x="312" y="247.8">XXXX</text>
<text x="268.3" y="255.8">Thickness</text>
<text x="312" y="255.8">5,8</text>
<text x="6.8" y="261.3" transform="rotate(-90 6.8 261.3)">1</text>
<text x="266.8" y="263.8">SequenceID</text>
<text x="312" y="263.8">WH-0202</text>
<text x="413.5" y="261.6">1</text>
<text x="271.4" y="271.8">GroupID</text>
<text x="312" y="271.8">G11</text>
<text x="24.7" y="293.8">H</text>
<text x="77.2" y="293.8">G</text>
<text x="339.7" y="293.8">B</text>
<text x="392.2" y="293.8">A</text>
</g>
<g font-size="4.3">
<text x="229.5" y="233.5">Pere Vives</text>
<text x="229.5" y="241">24/05/2023</text>
<text x="238.6" y="248.5">XXX</text>
<text x="238.6" y="256">XXX</text>
</g>
<g font-size="3.6">
<text x="386.4" y="231.6">I</text>
<text x="398.9" y="231.6">_</text>
<text x="386.4" y="238.3">H</text>
<text x="398.9" y="238.3">_</text>
<text x="386.4" y="245">G</text>
<text x="398.9" y="245">_</text>
<text x="386.4" y="251.6">F</text>
<text x="398.9" y="251.6">_</text>
<text x="386.4" y="258.3">E</text>
<text x="398.9" y="258.3">_</text>
<text x="386.4" y="265">D</text>
<text x="398.9" y="265">_</text>
<text x="386.4" y="271.6">C</text>
<text x="398.9" y="271.6">_</text>
<text x="386.4" y="278.3">B</text>
<text x="398.9" y="278.3">_</text>
<text x="386.4" y="285">A</text>
<text x="398.9" y="285">_</text>
</g>
<g font-size="2.2">
<text x="221" y="229.1">DESIGNED BY:</text>
<text x="221" y="236.6">DATE:</text>
<text x="221" y="244.1">CHECKED BY:</text>
<text x="221" y="251.6">DATE:</text>
<text x="221" y="259.1">SIZE</text>
<text x="221" y="272.1">SCALE</text>
<text x="241" y="272.1">WEIGHT (kg)</text>
<text x="221" y="285.8">This drawing is our property; it can't be reproduced or communicated without our written agreement.</text>
</g>
</svg>
